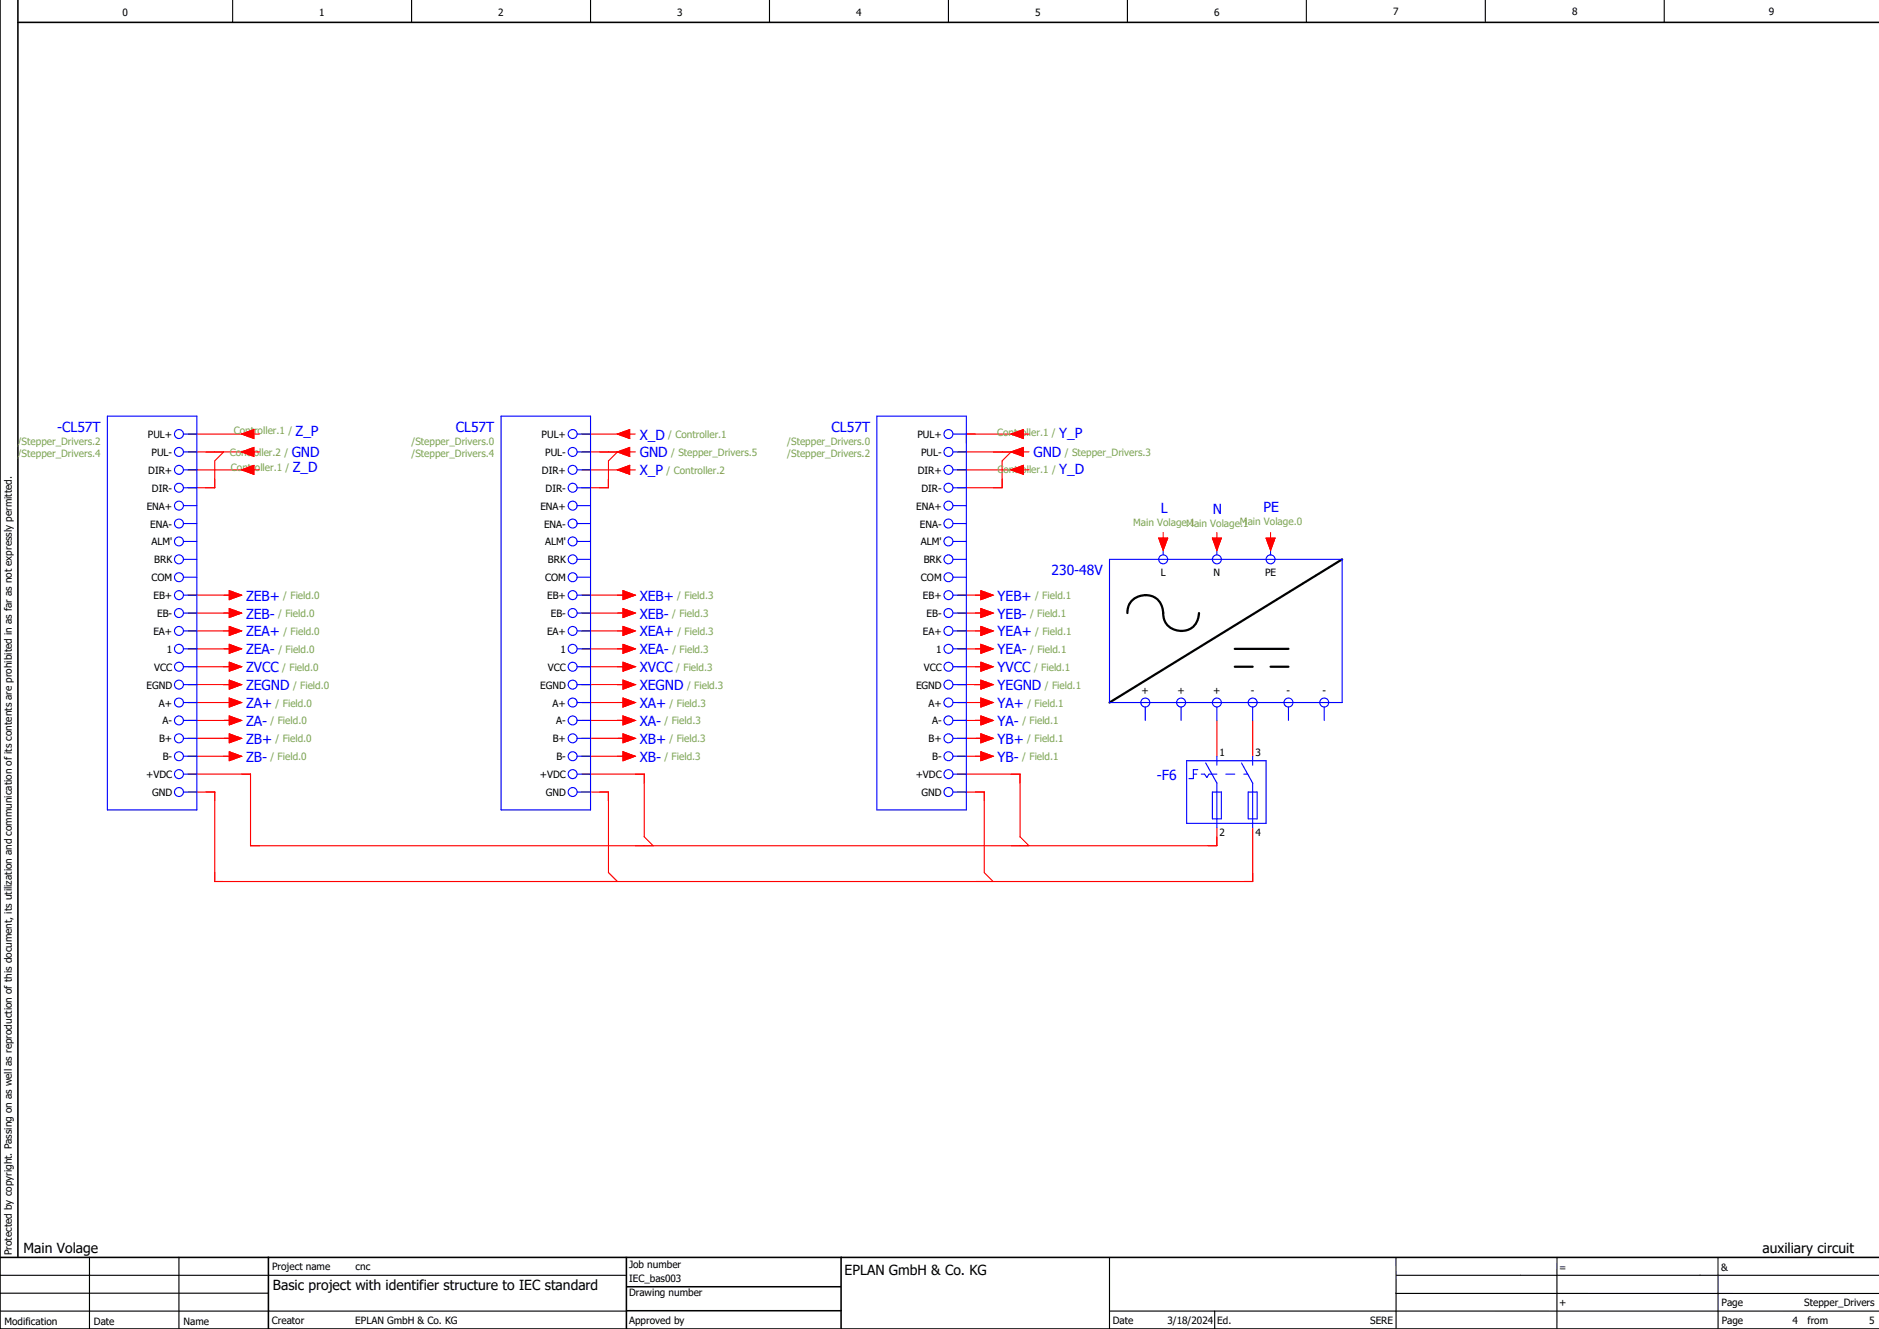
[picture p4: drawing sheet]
<svg xmlns="http://www.w3.org/2000/svg" width="420mm" height="297mm" viewBox="0 0 420 297" stroke-linecap="round" stroke-linejoin="round" font-family="sans-serif">
<g fill="none" stroke="#000" stroke-width=".25">
<path d="M52 0v5M92 0v5M132 0v5M172 0v5M212 0v5M252 0v5M292 0v5M332 0v5M372 0v5M0 293h140M0 285h140M0 289h60"/>
<path d="M20 281v16M40 281v16M248 281.1v15.9M248.1 293h171.9M271.5 293v4M312 281.2l.1 15.5M312 289l107.9 .1M348 281v15.9M384 281.2v15.6M420 285h-108"/>
</g>
<path d="M4 0v281M0 0v297h420M4 5h416M0 281h420M60 281v16M140 287.6h48M140 281v15.8M140.1 292.9h47.9M188 281v16" fill="none" stroke="#000" stroke-width=".35"/>
<g fill="none" stroke="#f00" stroke-width=".25">
<path d="M42 97h14M54 97l2.7-1v2zM56.7 97h1.3M130 97h10M138 97l2.7-1v2zM140.7 97h1.3M226 97l2.7-1v2zM228 97h-12v2M228.7 97h1.3M42 101h14M42 105h14M50 101l-2 2v6h-6"/>
<path d="M54 101l2.7-1v2zM54 105l2.7-1v2zM56.7 101h1.3M56.7 105h1.3M130 101h10M130 105h10M138 101l-2 2v6h-6M138 101l2.7-1v2zM138 105l2.7-1v2zM140.7 101h1.3M140.7 105h1.3M214 101h14"/>
<path d="M214 105h14M226 101l-2 2v6h-10M226 105l2.7-1v2zM226 101l2.7-1v2zM228.7 101h1.3M228.7 105h1.3M260 119v1.2M272 119v1.2M284 119v1.2M42 133h10M42 137h10M51.3 132l2.7 1-2.7 1z"/>
<path d="M51.3 136l2.7 1-2.7 1zM130 133h10M130 137h10M139.2 132l2.8 1-2.8 1zM139.2 136l2.8 1-2.8 1zM214 133h6M214 137h6M219.2 132l2.8 1-2.8 1zM219.2 136l2.8 1-2.8 1zM259 120.2h2l-1 2.8zM271 120.2h2l-1 2.8zM283 120.2h2l-1 2.8z"/>
<path d="M42 141h10M42 145h10M42 149h10M42 153h10M42 157h10M51.3 140l2.7 1-2.7 1zM51.3 144l2.7 1-2.7 1zM51.3 148l2.7 1-2.7 1zM51.3 152l2.7 1-2.7 1zM51.3 156l2.7 1-2.7 1zM130 141h10M130 145h10"/>
<path d="M130 149h10M130 153h10M130 157h10M139.2 140l2.8 1-2.8 1zM139.2 144l2.8 1-2.8 1zM139.2 148l2.8 1-2.8 1zM139.2 152l2.8 1-2.8 1zM139.2 156l2.8 1-2.8 1zM214 141h6M214 145h6M214 149h6M214 153h6"/>
<path d="M214 157h6M219.2 140l2.8 1-2.8 1zM219.2 144l2.8 1-2.8 1zM219.2 148l2.8 1-2.8 1zM219.2 152l2.8 1-2.8 1zM219.2 156l2.8 1-2.8 1zM42 177h6v20h232v-12M42 173h14v16h216v-4M42 161h10M42 165h10M42 169h10M51.3 160l2.7 1-2.7 1z"/>
<path d="M51.3 164l2.7 1-2.7 1zM51.3 168l2.7 1-2.7 1zM130 177h6v18l2 2M130 173h14v14l2 2M130 161h10M130 165h10M130 169h10M139.2 168l2.8 1-2.8 1zM139.2 160l2.8 1-2.8 1zM139.2 164l2.8 1-2.8 1zM214 173h14v14l2 2M214 177h6v18l2 2"/>
<path d="M214 161h6M214 165h6M214 169h6M219.2 168l2.8 1-2.8 1zM219.2 160l2.8 1-2.8 1zM219.2 164l2.8 1-2.8 1zM272 161v8M280 161v8"/>
</g>
<path d="M252 137a4 4 0 0 1 4-4 4 4 0 0 1 4 4 4 4 0 0 0 4 4 4 4 0 0 0 4-4M300 125l-52 32M276 145h12M276 149h4M284 149h4" fill="none" stroke="#000" stroke-width=".5"/>
<g fill="none" stroke="#00f" stroke-width=".25">
<path d="M24 93h20v88h-20zM41 97h3M112 93h20v88h-20zM129 97h3M196 93h20v88h-20zM213 97h3M41 101h3M41 105h3M41 109h3M41 113h3M41 117h3M129 101h3"/>
<path d="M129 105h3M129 109h3M129 113h3M129 117h3M213 101h3M213 105h3M213 109h3M213 113h3M213 117h3M41 121h3M41 125h3M41 129h3"/>
<path d="M41 133h3M41 137h3M129 121h3M129 125h3M129 129h3M129 133h3M129 137h3M213 121h3M213 125h3M213 129h3M213 133h3M213 137h3"/>
<path d="M248 125h52v32h-52zM260 121v3M272 121v3M284 121v3M41 141h3M41 145h3M41 149h3M41 153h3M41 157h3M129 141h3M129 145h3M129 149h3"/>
<path d="M129 153h3M129 157h3M213 141h3M213 145h3M213 149h3M213 153h3M213 157h3M256 158v3M264 158v3M272 158v3M280 158v3M288 158v3"/>
<path d="M296 158v3M41 161h3M41 165h3M41 169h3M41 173h3M41 177h3M129 161h3M129 165h3M129 169h3M129 173h3M129 177h3M213 161h3"/>
<path d="M213 165h3M213 169h3M213 173h3M213 177h3M265.3 170h17.7v14h-17.7zM266.8 173h.7M267.7 172h-.9v2h-1.1M268.5 173h.7l.6 .8 .4-.8h1.8M269.5 170.5l2.5 4.5v10M271 177h2v6h-2zM272 169v2M274 173h2"/>
<path d="M277.5 170.5l2.5 4.5v10M278 173h.9M279 177h2v6h-2zM280 169v2"/>
<circle cx="40" cy="97" r="1"/>
<circle cx="128" cy="97" r="1"/>
<circle cx="212" cy="97" r="1"/>
<circle cx="40" cy="105" r="1"/>
<circle cx="40" cy="109" r="1"/>
<circle cx="40" cy="117" r="1"/>
<circle cx="40" cy="113" r="1"/>
<circle cx="40" cy="101" r="1"/>
<circle cx="128" cy="105" r="1"/>
<circle cx="128" cy="109" r="1"/>
<circle cx="128" cy="117" r="1"/>
<circle cx="128" cy="113" r="1"/>
<circle cx="128" cy="101" r="1"/>
<circle cx="212" cy="105" r="1"/>
<circle cx="212" cy="109" r="1"/>
<circle cx="212" cy="117" r="1"/>
<circle cx="212" cy="113" r="1"/>
<circle cx="212" cy="101" r="1"/>
<circle cx="40" cy="133" r="1"/>
<circle cx="40" cy="125" r="1"/>
<circle cx="40" cy="129" r="1"/>
<circle cx="40" cy="137" r="1"/>
<circle cx="40" cy="121" r="1"/>
<circle cx="128" cy="133" r="1"/>
<circle cx="128" cy="125" r="1"/>
<circle cx="128" cy="129" r="1"/>
<circle cx="128" cy="137" r="1"/>
<circle cx="128" cy="121" r="1"/>
<circle cx="212" cy="133" r="1"/>
<circle cx="212" cy="125" r="1"/>
<circle cx="212" cy="129" r="1"/>
<circle cx="212" cy="137" r="1"/>
<circle cx="212" cy="121" r="1"/>
<circle cx="260" cy="125" r="1"/>
<circle cx="272" cy="125" r="1"/>
<circle cx="284" cy="125" r="1"/>
<circle cx="40" cy="153" r="1"/>
<circle cx="40" cy="157" r="1"/>
<circle cx="40" cy="145" r="1"/>
<circle cx="40" cy="141" r="1"/>
<circle cx="40" cy="149" r="1"/>
<circle cx="128" cy="153" r="1"/>
<circle cx="128" cy="157" r="1"/>
<circle cx="128" cy="145" r="1"/>
<circle cx="128" cy="141" r="1"/>
<circle cx="128" cy="149" r="1"/>
<circle cx="212" cy="153" r="1"/>
<circle cx="212" cy="157" r="1"/>
<circle cx="212" cy="145" r="1"/>
<circle cx="212" cy="141" r="1"/>
<circle cx="212" cy="149" r="1"/>
<circle cx="256" cy="157" r="1"/>
<circle cx="264" cy="157" r="1"/>
<circle cx="272" cy="157" r="1"/>
<circle cx="280" cy="157" r="1"/>
<circle cx="288" cy="157" r="1"/>
<circle cx="296" cy="157" r="1"/>
<circle cx="40" cy="173" r="1"/>
<circle cx="40" cy="165" r="1"/>
<circle cx="40" cy="161" r="1"/>
<circle cx="40" cy="169" r="1"/>
<circle cx="40" cy="177" r="1"/>
<circle cx="128" cy="173" r="1"/>
<circle cx="128" cy="165" r="1"/>
<circle cx="128" cy="161" r="1"/>
<circle cx="128" cy="169" r="1"/>
<circle cx="128" cy="177" r="1"/>
<circle cx="212" cy="173" r="1"/>
<circle cx="212" cy="165" r="1"/>
<circle cx="212" cy="177" r="1"/>
<circle cx="212" cy="169" r="1"/>
<circle cx="212" cy="161" r="1"/>
</g>
<g fill="#f00" stroke="#f00" stroke-width=".22">
<path d="M51.3 132l2.7 1-2.7 1z"/>
<path d="M51.3 136l2.7 1-2.7 1z"/>
<path d="M51.3 140l2.7 1-2.7 1z"/>
<path d="M51.3 144l2.7 1-2.7 1z"/>
<path d="M51.3 156l2.7 1-2.7 1z"/>
<path d="M51.3 160l2.7 1-2.7 1z"/>
<path d="M51.3 164l2.7 1-2.7 1z"/>
<path d="M51.3 168l2.7 1-2.7 1z"/>
<path d="M219.2 168l2.8 1-2.8 1z"/>
<path d="M219.2 164l2.8 1-2.8 1z"/>
<path d="M219.2 160l2.8 1-2.8 1z"/>
<path d="M219.2 156l2.8 1-2.8 1z"/>
<path d="M219.2 144l2.8 1-2.8 1z"/>
<path d="M219.2 140l2.8 1-2.8 1z"/>
<path d="M219.2 136l2.8 1-2.8 1z"/>
<path d="M219.2 132l2.8 1-2.8 1z"/>
<path d="M219.2 148l2.8 1-2.8 1z"/>
<path d="M219.2 152l2.8 1-2.8 1z"/>
<path d="M51.3 148l2.7 1-2.7 1z"/>
<path d="M51.3 152l2.7 1-2.7 1z"/>
<path d="M138 97l2.7-1v2z"/>
<path d="M138 105l2.7-1v2z"/>
<path d="M138 101l2.7-1v2z"/>
<path d="M139.2 168l2.8 1-2.8 1z"/>
<path d="M139.2 164l2.8 1-2.8 1z"/>
<path d="M139.2 160l2.8 1-2.8 1z"/>
<path d="M139.2 156l2.8 1-2.8 1z"/>
<path d="M139.2 144l2.8 1-2.8 1z"/>
<path d="M139.2 140l2.8 1-2.8 1z"/>
<path d="M139.2 136l2.8 1-2.8 1z"/>
<path d="M139.2 132l2.8 1-2.8 1z"/>
<path d="M139.2 148l2.8 1-2.8 1z"/>
<path d="M139.2 152l2.8 1-2.8 1z"/>
<path d="M54 101l2.7-1v2z"/>
<path d="M226 105l2.7-1v2z"/>
<path d="M226 97l2.7-1v2z"/>
<path d="M54 97l2.7-1v2z"/>
<path d="M54 105l2.7-1v2z"/>
<path d="M226 101l2.7-1v2z"/>
<path d="M259 120.2h2l-1 2.8z"/>
<path d="M271 120.2h2l-1 2.8z"/>
<path d="M283 120.2h2l-1 2.8z"/>
</g>
<g font-size="3.1" fill="#00f">
<text x="12.8" y="96.6">-CL57T</text>
<text x="66.1" y="97.4">Z_P</text>
<text x="101.9" y="96.6">CL57T</text>
<text x="143" y="98.2">X_D</text>
<text x="185.9" y="96.6">CL57T</text>
<text x="236.7" y="97.8">Y_P</text>
<text x="65.2" y="102.2">GND</text>
<text x="65.5" y="105.6">Z_D</text>
<text x="143" y="106.2">X_P</text>
<text x="143" y="102.2">GND</text>
<text x="231" y="102.2">GND</text>
<text x="236.8" y="106">Y_D</text>
<text x="259.5" y="114.6">L</text>
<text x="271.1" y="115">N</text>
<text x="282.4" y="114.5">PE</text>
<text x="235" y="128.6">230-48V</text>
<text x="55" y="134.2">ZEB+</text>
<text x="143" y="134.2">XEB+</text>
<text x="223" y="134.2">YEB+</text>
<text x="55" y="138.2">ZEB-</text>
<text x="55" y="142.2">ZEA+</text>
<text x="143" y="142.2">XEA+</text>
<text x="143" y="138.2">XEB-</text>
<text x="223" y="142.2">YEA+</text>
<text x="223" y="138.2">YEB-</text>
<text x="55" y="146.2">ZEA-</text>
<text x="143" y="146.2">XEA-</text>
<text x="223" y="146.2">YEA-</text>
<text x="55" y="150.2">ZVCC</text>
<text x="55" y="154.2">ZEGND</text>
<text x="143" y="150.2">XVCC</text>
<text x="143" y="154.2">XEGND</text>
<text x="223" y="150.2">YVCC</text>
<text x="223" y="154.2">YEGND</text>
<text x="55" y="158.2">ZA+</text>
<text x="143" y="158.2">XA+</text>
<text x="223" y="158.2">YA+</text>
<text x="55" y="162.2">ZA-</text>
<text x="55" y="166.2">ZB+</text>
<text x="143" y="166.2">XB+</text>
<text x="143" y="162.2">XA-</text>
<text x="223" y="166.2">YB+</text>
<text x="223" y="162.2">YA-</text>
<text x="55" y="170.2">ZB-</text>
<text x="143" y="170.2">XB-</text>
<text x="223" y="170.2">YB-</text>
<text x="258.6" y="174.2">-F6</text>
</g>
<g font-size="3.1">
<text x="5.3" y="280">Main Volage</text>
<text x="394" y="280">auxiliary circuit</text>
<text x="188.8" y="285">EPLAN GmbH &amp; Co. KG</text>
<text x="61" y="288.2">Basic project with identifier structure to IEC standard</text>
</g>
<g font-size="2.2">
<text x="27.4" y="3.5">0</text>
<text x="71.4" y="3.5">1</text>
<text x="111.4" y="3.5">2</text>
<text x="151.4" y="3.5">3</text>
<text x="191.4" y="3.5">4</text>
<text x="231.4" y="3.5">5</text>
<text x="271.4" y="3.5">6</text>
<text x="311.4" y="3.5">7</text>
<text x="351.4" y="3.4">8</text>
<text x="395.4" y="3.4">9</text>
<text x="33.1" y="97.9">PUL+</text>
<text x="33.9" y="101.9">PUL-</text>
<text x="121.1" y="97.9">PUL+</text>
<text x="121.9" y="101.9">PUL-</text>
<text x="205.1" y="97.9">PUL+</text>
<text x="205.9" y="101.9">PUL-</text>
<text x="33.1" y="105.9">DIR+</text>
<text x="121.1" y="105.9">DIR+</text>
<text x="205.1" y="105.9">DIR+</text>
<text x="32.8" y="113.9">ENA+</text>
<text x="34" y="109.9">DIR-</text>
<text x="120.8" y="113.9">ENA+</text>
<text x="122" y="109.9">DIR-</text>
<text x="204.8" y="113.9">ENA+</text>
<text x="206" y="109.9">DIR-</text>
<text x="33.6" y="117.9">ENA-</text>
<text x="121.6" y="117.9">ENA-</text>
<text x="205.6" y="117.9">ENA-</text>
<text x="33.8" y="121.9">ALM'</text>
<text x="34.5" y="125.9">BRK</text>
<text x="121.8" y="121.9">ALM'</text>
<text x="122.5" y="125.9">BRK</text>
<text x="205.9" y="121.9">ALM'</text>
<text x="206.5" y="125.9">BRK</text>
<text x="33.8" y="129.9">COM</text>
<text x="121.8" y="129.9">COM</text>
<text x="205.9" y="129.9">COM</text>
<text x="259.4" y="128.7">L</text>
<text x="271.3" y="128.7">N</text>
<text x="282.8" y="128.7">PE</text>
<text x="34.3" y="133.9">EB+</text>
<text x="35.1" y="137.9">EB-</text>
<text x="122.3" y="133.9">EB+</text>
<text x="123.1" y="137.9">EB-</text>
<text x="206.3" y="133.9">EB+</text>
<text x="207.1" y="137.9">EB-</text>
<text x="34.3" y="141.9">EA+</text>
<text x="122.3" y="141.9">EA+</text>
<text x="206.3" y="141.9">EA+</text>
<text x="34.5" y="149.9">VCC</text>
<text x="37.3" y="145.9">1</text>
<text x="122.5" y="149.9">VCC</text>
<text x="125.3" y="145.9">1</text>
<text x="206.5" y="149.9">VCC</text>
<text x="209.3" y="145.9">1</text>
<text x="32.7" y="153.9">EGND</text>
<text x="120.7" y="153.9">EGND</text>
<text x="204.7" y="153.9">EGND</text>
<text x="255.2" y="155">+</text>
<text x="263.2" y="155">+</text>
<text x="271.2" y="155">+</text>
<text x="279.6" y="155">-</text>
<text x="287.6" y="155">-</text>
<text x="295.6" y="155">-</text>
<text x="35.5" y="157.9">A+</text>
<text x="36.3" y="161.9">A-</text>
<text x="123.5" y="157.9">A+</text>
<text x="124.3" y="161.9">A-</text>
<text x="207.5" y="157.9">A+</text>
<text x="208.3" y="161.9">A-</text>
<text x="35.6" y="165.9">B+</text>
<text x="123.6" y="165.9">B+</text>
<text x="207.6" y="165.9">B+</text>
<text x="32.7" y="173.9">+VDC</text>
<text x="36.4" y="169.9">B-</text>
<text x="120.7" y="173.9">+VDC</text>
<text x="124.4" y="169.9">B-</text>
<text x="204.7" y="173.9">+VDC</text>
<text x="208.4" y="169.9">B-</text>
<text x="272.6" y="168.9">1</text>
<text x="280.6" y="168.9">3</text>
<text x="34" y="177.9">GND</text>
<text x="122" y="177.9">GND</text>
<text x="206" y="177.9">GND</text>
<text x="272.6" y="186.8">2</text>
<text x="280.6" y="186.8">4</text>
<text x="2.7" y="280.5" transform="rotate(-90 2.7 280.5)">Protected by copyright. Passing on as well as reproduction of this document, its utilization and communication of its contents are prohibited in as far as not expressly permitted.</text>
<text x="60.8" y="283.9">Project name</text>
<text x="79.5" y="283.9">cnc</text>
<text x="140.6" y="286.4">IEC_bas003</text>
<text x="140.6" y="283.3">Job number</text>
<text x="348.5" y="284">=</text>
<text x="384.7" y="284">&amp;</text>
<text x="140.6" y="289.6">Drawing number</text>
<text x="348.5" y="291.8">+</text>
<text x="384.8" y="291.8">Page</text>
<text x="403.3" y="291.8">Stepper_Drivers</text>
<text x="1" y="296">Modification</text>
<text x="21" y="296">Date</text>
<text x="41" y="296">Name</text>
<text x="60.8" y="295.9">Creator</text>
<text x="79.4" y="295.9">EPLAN GmbH &amp; Co. KG</text>
<text x="140.6" y="295.8">Approved by</text>
<text x="248.7" y="295.8">Date</text>
<text x="260.9" y="295.8">3/18/2024</text>
<text x="272.1" y="295.8">Ed.</text>
<text x="306.3" y="295.8">SERE</text>
<text x="384.8" y="295.8">Page</text>
<text x="400.7" y="295.8">4</text>
<text x="404" y="295.8">from</text>
<text x="417.8" y="295.8">5</text>
</g>
<g font-size="2.2" fill="#7ca552">
<text x="4" y="99.5">/Stepper_Drivers.2</text>
<text x="51.3" y="101.9">Controller.2 /</text>
<text x="52.2" y="97">Controller.1 /</text>
<text x="92" y="99.5">/Stepper_Drivers.0</text>
<text x="149.4" y="97.9">/ Controller.1</text>
<text x="150" y="101.9">/ Stepper_Drivers.5</text>
<text x="176" y="99.5">/Stepper_Drivers.0</text>
<text x="222.9" y="97.5">Controller.1 /</text>
<text x="238" y="101.9">/ Stepper_Drivers.3</text>
<text x="4" y="102.2">/Stepper_Drivers.4</text>
<text x="51.6" y="105.2">Controller.1 /</text>
<text x="92" y="102.2">/Stepper_Drivers.4</text>
<text x="149" y="105.9">/ Controller.2</text>
<text x="176" y="102.2">/Stepper_Drivers.2</text>
<text x="222.9" y="105.7">Controller.1 /</text>
<text x="253.3" y="117.5">Main Volage.1</text>
<text x="265.2" y="117.9">Main Volage.1</text>
<text x="277.2" y="117.4">Main Volage.0</text>
<text x="62.2" y="137.9">/ Field.0</text>
<text x="63.3" y="133.9">/ Field.0</text>
<text x="150.3" y="137.9">/ Field.3</text>
<text x="151.4" y="133.9">/ Field.3</text>
<text x="230.2" y="137.9">/ Field.1</text>
<text x="231.4" y="133.9">/ Field.1</text>
<text x="63.4" y="141.9">/ Field.0</text>
<text x="151.4" y="141.9">/ Field.3</text>
<text x="231.4" y="141.9">/ Field.1</text>
<text x="62.2" y="145.9">/ Field.0</text>
<text x="63.1" y="149.9">/ Field.0</text>
<text x="150.3" y="145.9">/ Field.3</text>
<text x="151.2" y="149.9">/ Field.3</text>
<text x="230.3" y="145.9">/ Field.1</text>
<text x="231.1" y="149.9">/ Field.1</text>
<text x="65.5" y="153.9">/ Field.0</text>
<text x="153.6" y="153.9">/ Field.3</text>
<text x="233.5" y="153.9">/ Field.1</text>
<text x="60.5" y="161.9">/ Field.0</text>
<text x="61.6" y="157.9">/ Field.0</text>
<text x="148.6" y="161.9">/ Field.3</text>
<text x="149.7" y="157.9">/ Field.3</text>
<text x="228.5" y="161.9">/ Field.1</text>
<text x="229.7" y="157.9">/ Field.1</text>
<text x="61.6" y="165.9">/ Field.0</text>
<text x="149.7" y="165.9">/ Field.3</text>
<text x="229.6" y="165.9">/ Field.1</text>
<text x="60.4" y="169.9">/ Field.0</text>
<text x="148.5" y="169.9">/ Field.3</text>
<text x="228.5" y="169.9">/ Field.1</text>
</g>
</svg>
